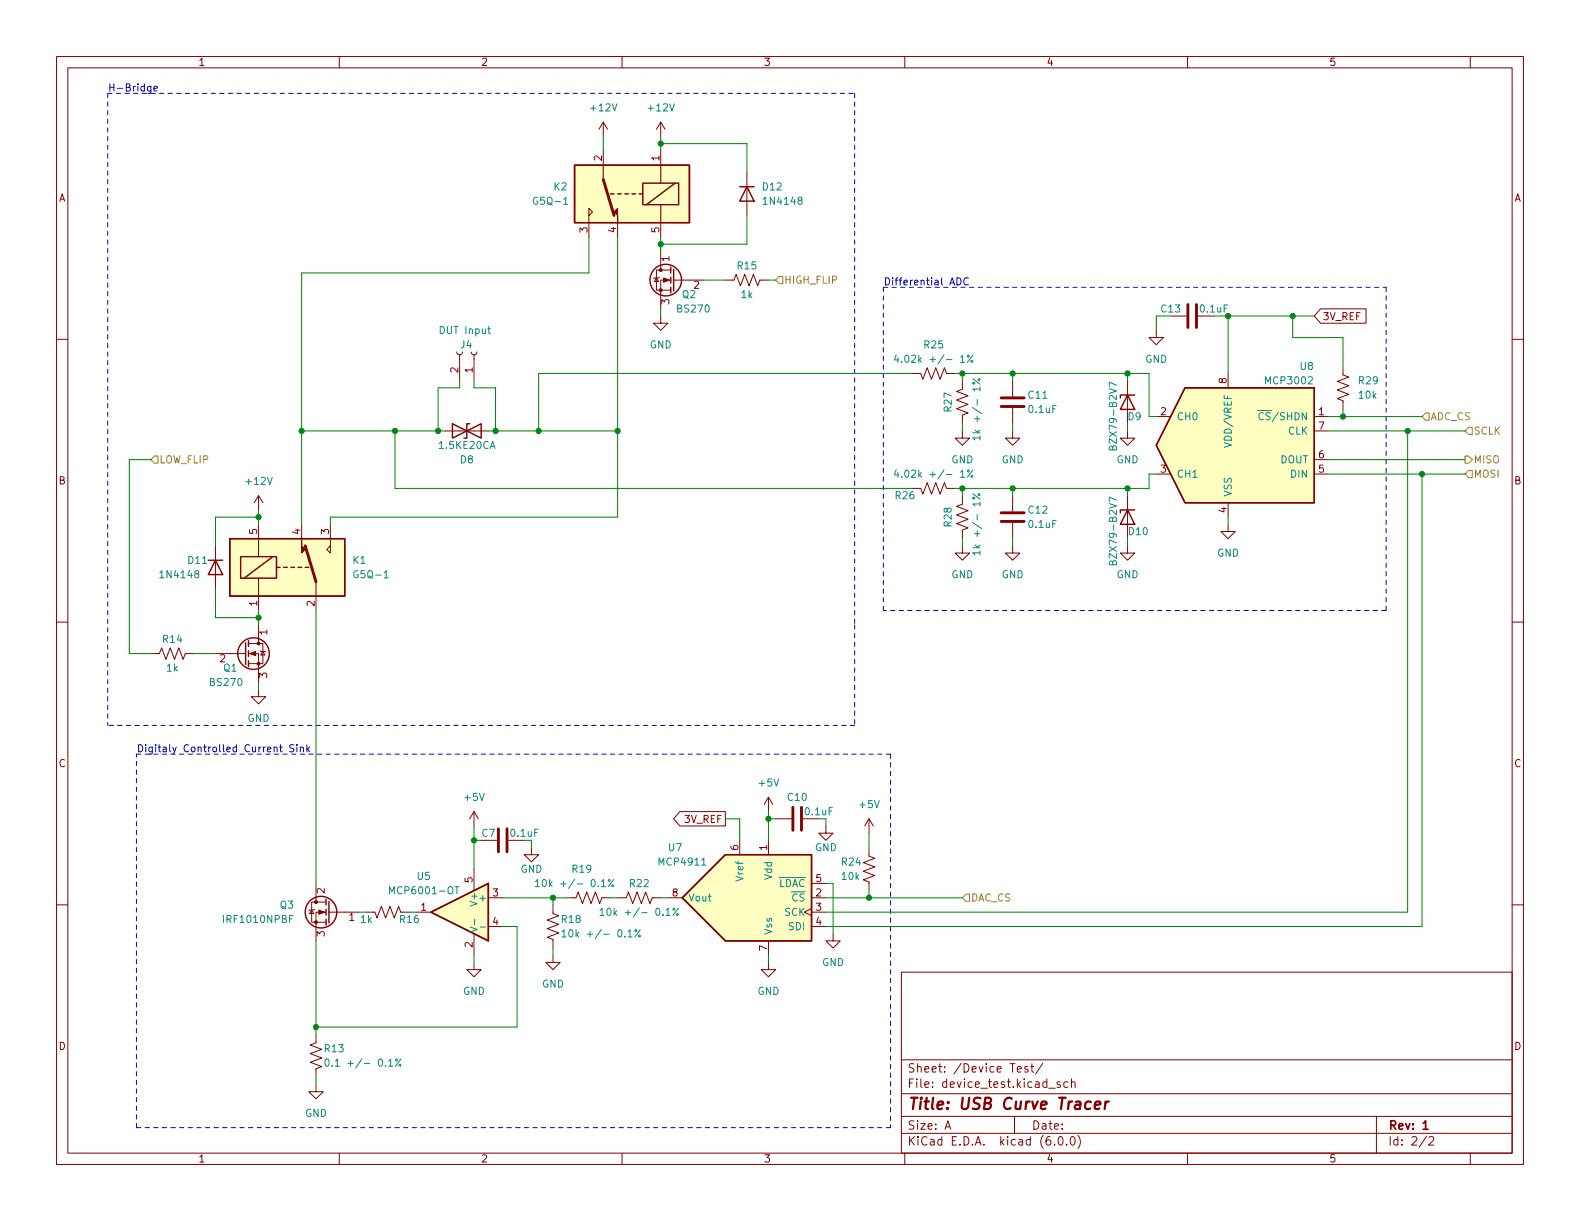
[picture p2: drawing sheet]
<svg xmlns="http://www.w3.org/2000/svg" width="279mm" height="216mm" viewBox="0 0 279 216" stroke-linecap="round" stroke-linejoin="round" font-family="sans-serif">
<g fill="none" stroke="#840000" stroke-width=".18">
<path d="M10 10h259.4v195.9h-259.4zM12 12h255.4v191.9h-255.4zM60 10v2M110 10v2M160 10v2M210 10v2M260 10v2M104.1 38.1l.7-.6-.7-.7v5.1M106.7 21.6l-.8 1.3M106.7 21.6v2.5M106.7 26.7v5.1M106.7 21.6l.7 1.3"/>
<path d="M109.2 39.4v2.5M116.8 21.6v2.5M116.8 26.7v5.7M116.8 36.2v5.7M116.8 21.6l-.7 1.3M116.8 21.6l.8 1.3M132.1 30.5v7.6M10 60h2M116.1 49.1l.4 .7h-.8zM116.6 49l-.1 .1h-.8l-.1 .2M116.8 55.9v1.3h-1.2l1.2 1.2 1.3-1.2h-1.3M116.8 44.5v3.3"/>
<path d="M118.6 49.5h-1.8v5.1M118.6 47.8h-2.5v3.5h2.5M119.1 49.5h5.4M128.3 49.5h1.5l.4-1 .7 2 .8-2 .8 2 .7-2 .8 2 .4-1h1.5M204.5 58.4v1.3h-1.3l1.3 1.3 1.2-1.3h-1.2M207 55.9h2.8M233.5 54.6h8.1v2.6h-8.1l-1.1-1.3zM267.4 60h2M78.7 76.2h7.7M80.8 62.2l.1 .4 .4 .1 .3-.1 .2-.4M81.3 62.7v4.6M83.3 62.2l.2 .4 .3 .1 .4-.1 .1-.4"/>
<path d="M83.8 62.7v4.6M161.3 66h1.5l.4 1.1 .8-2.1 .7 2.1 .8-2.1 .7 2.1 .8-2.1 .4 1h1.5M170.2 67.3v1.5l-1 .4 2 .8-2 .7 2 .8-2 .8 2 .7-1 .4v1.5M170.2 76.2v1.3h-1.3l1.3 1.2 1.2-1.2h-1.2M179.1 76.2v1.3h-1.3l1.3 1.2 1.2-1.2h-1.2M179.1 67.3v2.8M179.1 72.1v2.8M199.4 76.2v1.3h-1.3l1.3 1.2 1.3-1.2h-1.3M199.4 67.3v7.6M204.5 73.7h2.5M217.2 66v2.6M232.4 73.7h2.5"/>
<path d="M232.4 76.2h2.5M237.5 64.8v1.5l1 .4-2 .7 2 .8-2 .8 2 .7-2 .8 1 .4v1.5M38.1 96.5v7.6M45.7 87.6v2.6M45.7 92.7v5.7M45.7 87.6l-.7 1.3M45.7 87.6l.8 1.3M53.3 92.7v2.6M58.4 92.7v5.1l-.6-.6 .6-.7M161.3 86.4h1.5l.4 1 .8-2.1 .7 2.1 .8-2.1 .7 2.1 .8-2.1 .4 1.1h1.5M170.2 87.6v1.6l-1 .3 2 .8-2 .8 2 .7-2 .8 2 .7-1 .4v1.6M170.2 96.5v1.3h-1.3l1.3 1.3 1.2-1.3h-1.2"/>
<path d="M179.1 96.5v1.3h-1.3l1.3 1.3 1.2-1.3h-1.2M179.1 87.6v2.8M179.1 92.5v2.8M199.4 96.5v1.3h-1.3l1.3 1.3 1.3-1.3h-1.3M199.4 87.6v7.7M204.5 83.8h2.5M217.2 92.7v1.3h-1.3l1.3 1.3 1.2-1.3h-1.2M217.2 88.9v2.5M232.4 83.8h2.5M232.4 81.3h2.5M10 110h2M26.7 115.6h1.5l.4-1 .7 2 .8-2 .8 2 .7-2 .8 2 .4-1h1.5"/>
<path d="M38.1 115.6h5.3M43.9 115.6h1.8v5.1M43.9 113.8h2.6v3.5h-2.6M45.7 102.2v5.8M45.7 110.5v3.3M46 115.1l.1 .1h.8l.1 .1M46.5 115.2l.4 .6h-.8zM55.9 102.9v5.1M267.4 110h2M45.7 121.9v1.3h-1.3l1.3 1.3 1.3-1.3h-1.3M10 160h2M55.9 156.2v3.3"/>
<path d="M57.7 159.5h-2.6v3.6h2.6M83.8 143.5v2.6M83.8 153.7v3.8M83.8 143.5l.8 1.3M83.8 143.5l-.7 1.3M86.4 158.8h2.5M94 149.9v1.2h-1.3l1.3 1.3 1.2-1.3h-1.2M100.3 158.8h1.6l.3-1.1 .8 2.1 .8-2.1 .7 2.1 .8-2.1 .7 2.1 .4-1h1.5M109.2 158.8h1.5l.4-1.1 .8 2.1 .7-2.1 .8 2.1 .8-2.1 .7 2.1 .4-1h1.5M118.1 158.8h2.5M120.2 143.5h8.1v2.6h-8.1l-1.1-1.3zM130.8 148.6v2.5"/>
<path d="M135.9 141l.8 1.2M135.9 141v2.5M135.9 148.6v2.5M135.9 141l-.8 1.2M137.2 144.8h2.8M143.5 158.8h2.5M143.5 156.2h2.5M146 146.1v1.2h-1.2l1.2 1.3 1.3-1.3h-1.3M153.7 149.9v1.5l1 .4-2 .7 2 .8-2 .8 2 .7-2 .8 1 .4v1.5M153.7 144.8l.7 1.3M153.7 144.8v2.5M153.7 144.8l-.8 1.3"/>
<path d="M267.4 160h2M55.1 160.9l.4 .6h-.8zM55.6 160.8l-.1 .1h-.8l-.1 .1M57.7 161.3h-1.8v5.1M58.2 161.3h5.3M64.8 161.3h1.5l.4 1 .7-2 .8 2 .8-2 .7 2 .8-2 .4 1h1.5M73.7 161.3h2.5M83.8 170.2v1.3h-1.3l1.3 1.2 1.3-1.2h-1.3M83.8 165.1v3.8M86.4 163.8h2.5M97.8 168.9v1.3h-1.3l1.3 1.3 1.3-1.3h-1.3M97.8 160v1.5l1 .4-2 .8 2 .7-2 .8 2 .8-2 .7 1 .4v1.5"/>
<path d="M135.9 170.2v1.3h-1.3l1.3 1.2 1.3-1.2h-1.3M135.9 166.4v2.5M143.5 160.7l-1.3 .6 1.3 .6M143.5 161.3h2.5M143.5 163.8h2.5M147.3 165.1v1.3h-1.3l1.3 1.2 1.3-1.2h-1.3M159.4 171.9h108v32h-108zM55.9 191.8v1.2h-1.3l1.3 1.3 1.2-1.3h-1.2M55.9 182.9v1.5l-1 .4 2 .7-2 .8 2 .8-2 .7 2 .8-1 .4v1.5M159.4 197.4h108M159.4 193.4h108M159.4 187.4h108"/>
<path d="M167.1 199.7l.5-1.5 .5 1.5M167.3 199.2h.7M179.4 197.4v3M179.9 189.1l.7-.2-.1-.2-.4-.1-.2 .2 .1 .7h.5M181.8 188.7l-.4-.1-.2 .2 .1 .2 .5 .1v.4h-.6M182.3 188.6h.5M182.5 188.1v1.3l.3 .2M184.4 188l-1.3 1.9M185.5 192.4h1.1M187.5 191.4l-.4-.1-.2 .2 .1 .2 .5 .2v.3h-.6M188.8 191.4l-.4-.1-.3 .3v.4l.2 .2h.5M189.5 191.4l.2-.1 .3 .1 .1 .9"/>
<path d="M189.5 190.8v1.5M243.4 197.4v6.5M60 203.9v2M110 203.9v2M159.4 200.4h108M160 203.9v2M186.5 202.3v.2M187.3 201h.2a.81 .81 0 0 1 .6 .6 .81 .81 0 0 1-.3 .8l-.2 .1a.81 .81 0 0 1-.6-.6 .81 .81 0 0 1 .3-.9zM188.6 202.3v.2M189.5 201h.1a.81 .81 0 0 1 .6 .6 .81 .81 0 0 1-.3 .8l-.1 .1a.81 .81 0 0 1-.6-.6 .81 .81 0 0 1 .3-.9zM190.6 200.8a1.72 1.72 0 0 1 0 2.2M210 203.9v2"/>
<path d="M252.3 200.9l-1.3 1.9M252.7 201.1l.6-.1 .2 .1v.3l-.9 1.1h.9M260 203.9v2"/>
</g>
<path d="M251.7 198.6l.4-.4v1.5M251.7 199.7h.8" fill="none" stroke="#840000" stroke-width=".3"/>
<path d="M192.9 194.9a.66 .66 0 0 0-1 .3v.5l.1 .3 .2 .1 .6-.1M193.6 195.4l1-.2-.1-.3-.5-.1-.3 .3-.1 .9 .2 .1 .6-.1M195.5 194.8l-.2 1.3M196.1 194.8l-.4 .1-.2 .3" fill="none" stroke="#840000" stroke-width=".4"/>
<g fill="none" stroke="#008484" stroke-width=".18">
<path d="M99.7 36.1h.7M86.3 58.1h.4M86.4 57.7v1.1l.3 .2M158.5 62.7l-.3 1h.8M158.8 63.2v.9M159.4 64v.1M172 67l1.3 .9M172 62.8l-.9 1.3M173.3 77.4h-1.3l.4 .4M173.3 77.1v.7M196.8 79.1l.2-.3 .3 .1 .1 .2v.4h-1.2l.1-.6h.2l.2 .1 .1 .5M197.4 68.1l-1.2-.5v.8"/>
<path d="M158.5 83.1l-.3 .9h.8M158.8 83.5v.9M159.4 84.3v.1M172 83.1l-.9 1.3M172 87.3l1.3 1M173.3 97.8h-1.3l.4 .3M173.3 97.4v.7M196.8 99.4l.2-.3 .3 .1 .1 .2v.5h-1.2l.1-.6 .2-.1 .2 .1 .1 .6M197.4 88.4l-1.2-.5v.8M67.9 102.2h.8M68.9 158.1v-1.3l.4 .9 .4-.9v1.3M80.4 156.8h.8"/>
<path d="M94.7 155.9l.3-.4v1.3M94.7 156.8h.7M96 155.6l.2-.1a.68 .68 0 0 1 .4 .6 .68 .68 0 0 1-.4 .7l-.2-.1-.1-.4zM108.5 155.5l-.9 1.3M83.1 163.9l1.3 .5-1.3 .4M83.9 162.5v1M84.9 163.9h1M99.4 164.8l.3-.4v1.3M99.4 165.7h.7M100.7 164.5l.2-.1a.68 .68 0 0 1 .4 .6 .68 .68 0 0 1-.4 .7l-.2-.1-.1-.4zM106.1 161l.4-.4v1.3M106.1 161.9h.7"/>
<path d="M107.4 160.7l.2-.1a.68 .68 0 0 1 .5 .6 .68 .68 0 0 1-.5 .7l-.2-.2-.1-.3zM113.2 164.4l-.9 1.3M120 160.6l-1 1.3M57.6 187.4l.2-.1a.68 .68 0 0 1 .4 .6 .68 .68 0 0 1-.4 .6l-.2-.1-.1-.3zM58.7 188.4v.1M70.9 187.3l-1 1.2"/>
<circle cx="171.2" cy="63" r=".18"/>
<circle cx="171.8" cy="63.9" r=".18"/>
<circle cx="172.2" cy="67.8" r=".18"/>
<circle cx="173.1" cy="67.2" r=".18"/>
<circle cx="171.2" cy="83.3" r=".18"/>
<circle cx="171.8" cy="84.2" r=".18"/>
<circle cx="172.2" cy="88.1" r=".18"/>
<circle cx="173.1" cy="87.5" r=".18"/>
<circle cx="107.7" cy="155.7" r=".18"/>
<circle cx="108.3" cy="156.6" r=".18"/>
<circle cx="112.4" cy="164.6" r=".18"/>
<circle cx="113" cy="165.5" r=".18"/>
<circle cx="119.2" cy="160.8" r=".18"/>
<circle cx="119.8" cy="161.7" r=".18"/>
<circle cx="70.1" cy="187.4" r=".18"/>
<circle cx="70.7" cy="188.4" r=".18"/>
</g>
<g fill="#ffffc2" stroke="#ffffc2" stroke-width=".18">
<path d="M209.5 68.6h22.9v20.3h-22.9l-5-10.2z"/>
<path d="M76.2 161.3l10.2-5.1v10.2z"/>
<path d="M40.6 95.3h20.4v10.1h-20.4z"/>
<path d="M101.6 29.2h20.3v10.2h-20.3z"/>
<path d="M120.6 158.8l7.7-7.7h15.2v15.3h-15.2z"/>
</g>
<g fill="none" stroke="#840000" stroke-width=".25">
<path d="M101.6 29.2h20.3v10.2h-20.3zM107.9 34.3h.7M109.2 34.3h.7M110.5 34.3h.6M111.8 34.3h.6M113 34.3h.7M113.7 32.4h6.3v3.8h-6.3zM119.4 32.4l-5.1 3.8M130.8 33h2.5M132.1 33l1.2 2.6h-2.5zM118.6 47.2v1.1M118.6 49v1"/>
<path d="M118.6 50.8v1M119.1 47.6v3.8M80 74.9v2.6l5.1-2.6v2.6zM83.1 74.9h-.6v2.6h-.5M199.4 69.9l1.3 2.5h-2.6zM200.7 69.9h-2.6v.5M209.5 68.6h22.9v20.3h-22.9l-5-10.2zM36.8 99.1h2.6M38.1 99.1l1.3 2.5h-2.6zM40.6 95.3h20.4v10.1h-20.4zM42.5 98.4h6.4v3.8h-6.4zM48.3 98.4l-5.1 3.8"/>
<path d="M199.4 90.2l1.3 2.5h-2.6zM200.7 90.2h-2.6v.5M43.4 113.7v3.8M43.9 113.3v1M43.9 115.1v1M43.9 116.8v1.1M48.9 100.3h.6M50.2 100.3h.6M51.4 100.3h.7M52.7 100.3h.6M54 100.3h.6M57.7 159v1"/>
<path d="M58.2 159.4v3.8M120.6 158.8l7.7-7.7h15.2v15.3h-15.2zM57.7 160.8v1M57.7 162.6v1M76.2 161.3l10.2-5.1v10.2z"/>
<circle cx="117.7" cy="49.5" r="2.79"/>
<circle cx="44.8" cy="115.6" r="2.79"/>
<circle cx="56.8" cy="161.3" r="2.79"/>
</g>
<path d="M106.7 31.8l1.9 6.3M210.1 53.8v4.1M211.6 53.8v4.1M177 71.9h4.1M177 70.4h4.1M54 96.5l1.9 6.4M177 92.2h4.1M177 90.7h4.1M88.1 146.6v4M89.7 146.6v4M140.2 142.7v4.1M141.7 142.7v4.1" fill="none" stroke="#840000" stroke-width=".51"/>
<g fill="#840000" stroke="#840000" stroke-width=".18">
<path d="M53.3 95.3v1.2l.7 .7-.7 .6z"/>
<path d="M108.6 37.5l.6-.7v2.6v-1.3z"/>
<path d="M44.2 115.6l1-.4v.8z"/>
<path d="M117.3 49.1l1.1 .4-1.1 .4z"/>
<path d="M56.4 160.9l1 .4-1 .4z"/>
<circle cx="45.7" cy="117.3" r=".25"/>
<circle cx="45.7" cy="113.8" r=".25"/>
<circle cx="116.8" cy="51.3" r=".25"/>
<circle cx="116.8" cy="47.8" r=".25"/>
<circle cx="55.9" cy="163.1" r=".25"/>
<circle cx="55.9" cy="159.5" r=".25"/>
</g>
<path d="M137.8 48.9h.6v1.3h-.6l-.6-.7zM252.1 73h.6v1.3h-.6l-.6-.6zM259.7 75.6h.6v1.2h-.6l-.6-.6zM27.3 80.6h.6v1.3h-.6l-.6-.6zM259.1 80.6h.6l.6 .7-.6 .6h-.6zM259.7 83.2h.6v1.3h-.6l-.6-.7zM170.8 158.1h.6v1.3h-.6l-.6-.6z" fill="none" stroke="#848400" stroke-width=".18"/>
<g fill="none" stroke="#0000c2" stroke-width=".18">
<path d="M26.7 15.3v1l-.3 .2h-.3M26.7 15.3h-.4l-.2 .2 .1 .5h.5M27.2 15.7l.6-.1v-.3h-.4l-.2 .1 .1 .6h.5M169.2 49.1a.64 .64 0 0 1 .8 .7 .64 .64 0 0 1-.8 .6zM171.2 49.2a.6 .6 0 0 0-.8 .5 .6 .6 0 0 0 .6 .7l.2-.1M49.4 132.1h.5M49.6 131.7v1.1l.3 .1M52 131.7h-.5l-.3 .2 .2 .3 .5 .3v.3l-.2 .1h-.5M52.5 131.7v.1M52.5 132.1v.8M53.1 132.2l.2-.1 .3 .1 .1 .7M53.1 132.1v.8"/>
<path d="M54.3 131.7v1.2M54.4 132.5l.3 .4M54.7 132.1l-.4 .5"/>
</g>
<g fill="none" stroke="#0000c2" stroke-width=".18" stroke-dasharray=".8 .8">
<path d="M19 16.5v111.8M19 16.5h132.1M151.1 16.5v94M156.2 50.8h88.9M156.2 50.8v57.2M245.1 50.8v57.2M151.1 110.5v17.8M245.1 108h-88.9M24.1 133.4h30.5M54.6 133.4h102.9M151.1 128.3h-132.1M157.5 133.4v66"/>
<path d="M24.1 199.4v-66M157.5 199.4h-133.4"/>
</g>
<g fill="none" stroke="#008400" stroke-width=".18">
<path d="M106.7 24.1v2.6M116.8 24.1v2.6M116.8 25.4h15.3v5.1M132.1 38.1v5.1h-15.3M104.1 41.9v6.4h-50.8v44.4M109.2 41.9v49.5h-50.8v1.3M116.8 41.9v2.6M116.8 54.6v1.3M124.5 49.5h3.8M135.9 49.5h1.3M207 55.9h-2.5v2.5M228.6 55.9v3.8h8.9v5.1"/>
<path d="M232.4 55.9h-15.2v10.1M53.3 76.2h25.4M69.8 76.2v10.2h91.5M81.3 67.3v1.3h-3.8v7.6M83.8 67.3v1.3h3.8v7.6M86.4 76.2h22.8M161.3 66h-66.1v10.2M168.9 66h34.3v7.7h1.3M170.2 66v1.3M170.2 74.9v1.3M179.1 66v1.3M179.1 74.9v1.3"/>
<path d="M199.4 66v1.3M199.4 74.9v1.3M234.9 73.7h16.6M234.9 76.2h24.2M237.5 72.4v1.3M248.9 76.2v85.1h-102.9M26.7 81.3h-3.8v34.3h3.8M45.7 90.2v2.5M45.7 91.4h-7.6v5.1M170.2 86.4v1.2M170.2 95.3v1.2M179.1 86.4v1.2"/>
<path d="M179.1 95.3v1.2M199.4 86.4v1.2M199.4 95.3v1.2M204.5 83.8h-1.3v2.6h-34.3M217.2 91.4v1.3M234.9 83.8h24.2M234.9 81.3h24.2M251.5 83.8v80h-105.5M34.3 115.6h3.8M38.1 104.1v5.1h7.6M45.7 108v2.5M55.9 108v48.2"/>
<path d="M45.7 120.7v1.2M83.8 146.1v7.6M83.8 148.6h1.3M88.9 158.8h11.4M94 148.6v1.3M97.8 158.8v1.2M107.9 158.8h1.3M116.8 158.8h1.3M128.3 144.8h2.5v3.8M135.9 143.5v5.1M135.9 144.8h1.3M146 158.8h24.2"/>
<path d="M146 144.8v1.3M146 156.2h1.3v8.9M153.7 147.3v2.6M153.7 157.5v1.3M55.9 166.4v16.5M63.5 161.3h1.3M72.4 161.3h1.3M83.8 168.9v1.3M88.9 163.8h2.5v17.8h-35.5M97.8 167.6v1.3M135.9 168.9v1.3M55.9 190.5v1.3"/>
</g>
<g fill="#008400" stroke="#008400" stroke-width=".18">
<circle cx="217.2" cy="55.9" r=".46"/>
<circle cx="228.6" cy="55.9" r=".46"/>
<circle cx="251.5" cy="83.8" r=".46"/>
<circle cx="248.9" cy="76.2" r=".46"/>
<circle cx="237.5" cy="73.7" r=".46"/>
<circle cx="116.8" cy="43.2" r=".46"/>
<circle cx="116.8" cy="25.4" r=".46"/>
<circle cx="109.2" cy="76.2" r=".46"/>
<circle cx="170.2" cy="86.4" r=".46"/>
<circle cx="199.4" cy="66" r=".46"/>
<circle cx="170.2" cy="66" r=".46"/>
<circle cx="179.1" cy="66" r=".46"/>
<circle cx="179.1" cy="86.4" r=".46"/>
<circle cx="199.4" cy="86.4" r=".46"/>
<circle cx="135.9" cy="144.8" r=".46"/>
<circle cx="153.7" cy="158.8" r=".46"/>
<circle cx="77.5" cy="76.2" r=".46"/>
<circle cx="53.3" cy="76.2" r=".46"/>
<circle cx="69.8" cy="76.2" r=".46"/>
<circle cx="45.7" cy="91.4" r=".46"/>
<circle cx="45.7" cy="109.2" r=".46"/>
<circle cx="83.8" cy="148.6" r=".46"/>
<circle cx="55.9" cy="181.6" r=".46"/>
<circle cx="97.8" cy="158.8" r=".46"/>
<circle cx="95.2" cy="76.2" r=".46"/>
<circle cx="87.6" cy="76.2" r=".46"/>
</g>
<text font-size="2.8" fill="#840000" x="160.4" y="196.2">Title: USB Curve Tracer</text>
<g font-size="2.1" fill="#840000">
<text x="160.4" y="189.7">Sheet: /Device Test/</text>
<text x="160.4" y="192.4">File: device_test.kicad_sch</text>
<text x="160.4" y="202.5">KiCad E.D.A. kicad (6.0.0)</text>
<text x="160.4" y="199.7">Size: A</text>
<text x="182.4" y="199.7">Date:</text>
<text x="245.4" y="199.7">Rev: 1</text>
<text x="245.4" y="202.5">Id: 2/2</text>
</g>
<g font-size="1.8" fill="#840000">
<text x="35" y="11.6">1</text>
<text x="85" y="11.6">2</text>
<text x="135" y="11.6">3</text>
<text x="185" y="11.6">4</text>
<text x="235" y="11.6">5</text>
<text x="106.4" y="28.4" transform="rotate(-90 106.4 28.4)">2</text>
<text x="116.6" y="28.4" transform="rotate(-90 116.6 28.4)">1</text>
<text x="10.3" y="35.6">A</text>
<text x="267.7" y="35.6">A</text>
<text x="103.9" y="41.1" transform="rotate(-90 103.9 41.1)">3</text>
<text x="109" y="41.1" transform="rotate(-90 109 41.1)">4</text>
<text x="116.6" y="41.1" transform="rotate(-90 116.6 41.1)">5</text>
<text x="118.4" y="46.2" transform="rotate(-90 118.4 46.2)">1</text>
<text x="118.4" y="53.8" transform="rotate(-90 118.4 53.8)">3</text>
<text x="122.7" y="51.1">2</text>
<text x="233.8" y="56.6">3V_REF</text>
<text x="81" y="65.9" transform="rotate(-90 81 65.9)">2</text>
<text x="83.6" y="65.9" transform="rotate(-90 83.6 65.9)">1</text>
<text x="216.9" y="67.8" transform="rotate(-90 216.9 67.8)">8</text>
<text x="205.2" y="73.4">2</text>
<text x="233.2" y="73.4">1</text>
<text x="233.2" y="75.9">7</text>
<text x="205.2" y="83.6">3</text>
<text x="233.2" y="83.6">5</text>
<text x="233.2" y="81">6</text>
<text x="10.3" y="85.7">B</text>
<text x="267.7" y="85.7">B</text>
<text x="45.5" y="94.5" transform="rotate(-90 45.5 94.5)">5</text>
<text x="53.1" y="94.5" transform="rotate(-90 53.1 94.5)">4</text>
<text x="58.2" y="94.5" transform="rotate(-90 58.2 94.5)">3</text>
<text x="216.9" y="90.7" transform="rotate(-90 216.9 90.7)">4</text>
<text x="45.5" y="107.2" transform="rotate(-90 45.5 107.2)">1</text>
<text x="55.6" y="107.2" transform="rotate(-90 55.6 107.2)">2</text>
<text x="47.2" y="112.3" transform="rotate(-90 47.2 112.3)">1</text>
<text x="38.9" y="117.1">2</text>
<text x="47.2" y="119.9" transform="rotate(-90 47.2 119.9)">3</text>
<text x="10.3" y="135.6">C</text>
<text x="267.7" y="135.6">C</text>
<text x="121.1" y="145.5">3V_REF</text>
<text x="130.6" y="150.4" transform="rotate(-90 130.6 150.4)">6</text>
<text x="135.6" y="150.4" transform="rotate(-90 135.6 150.4)">1</text>
<text x="144.3" y="156">5</text>
<text x="57.4" y="158" transform="rotate(-90 57.4 158)">2</text>
<text x="74.4" y="161">1</text>
<text x="83.6" y="156.1" transform="rotate(-90 83.6 156.1)">5</text>
<text x="87.1" y="158.5">3</text>
<text x="118.9" y="158.5">8</text>
<text x="144.3" y="158.5">2</text>
<text x="144.3" y="161">3</text>
<text x="57.4" y="165.6" transform="rotate(-90 57.4 165.6)">3</text>
<text x="61.7" y="162.8">1</text>
<text x="83.6" y="167.5" transform="rotate(-90 83.6 167.5)">2</text>
<text x="87.1" y="163.6">4</text>
<text x="144.3" y="163.6">4</text>
<text x="135.6" y="168.1" transform="rotate(-90 135.6 168.1)">7</text>
<text x="10.3" y="185.7">D</text>
<text x="267.7" y="185.7">D</text>
<text x="35" y="205.6">1</text>
<text x="85" y="205.6">2</text>
<text x="135" y="205.6">3</text>
<text x="185" y="205.6">4</text>
<text x="235" y="205.6">5</text>
</g>
<g font-size="1.8" fill="#0000c2">
<text x="19" y="16.2">H-Bridge</text>
<text x="156.2" y="50.5">Differential ADC</text>
<text x="24.1" y="133">Digitaly Controlled Current Sink</text>
</g>
<g font-size="1.8" fill="#008484">
<text x="104.6" y="19.7">+12V</text>
<text x="114.8" y="19.7">+12V</text>
<text x="98" y="33.7">K2</text>
<text x="134.9" y="33.7">D12</text>
<text x="94.7" y="36.2">G5Q-1</text>
<text x="135.3" y="36.2">1N4148</text>
<text x="130.5" y="47.6">R15</text>
<text x="120.7" y="52.7">Q2</text>
<text x="131.1" y="52.7">1k</text>
<text x="78" y="59.1">DUT Input</text>
<text x="119.9" y="55.2">BS270</text>
<text x="205.4" y="55.2">C13</text>
<text x="81.5" y="61.6">J4</text>
<text x="114.9" y="61.6">GND</text>
<text x="160.1" y="64.1">4.02k +/- 1%</text>
<text x="163.5" y="61.6">R25</text>
<text x="202.5" y="64.1">GND</text>
<text x="229.9" y="65.4">U8</text>
<text x="181.9" y="70.5">C11</text>
<text x="224" y="67.9">MCP3002</text>
<text x="240.3" y="67.9">R29</text>
<text x="240.4" y="70.5">10k</text>
<text x="168.3" y="72.7" transform="rotate(-90 168.3 72.7)">R27</text>
<text x="173.4" y="76.2" transform="rotate(-90 173.4 76.2)">1k +/- 1%</text>
<text x="182" y="73">0.1uF</text>
<text x="199.5" y="74.3">D9</text>
<text x="208" y="74.3">CH0</text>
<text x="222.1" y="74.3">~{CS}/SHDN</text>
<text x="227.8" y="76.8">CLK</text>
<text x="77.8" y="79.4">1.5KE20CA</text>
<text x="81.4" y="81.9">D8</text>
<text x="168.2" y="81.9">GND</text>
<text x="177.1" y="81.9">GND</text>
<text x="197.4" y="81.9">GND</text>
<text x="197.5" y="78.9" transform="rotate(-90 197.5 78.9)">BZX79-B2V7</text>
<text x="217.8" y="78.5" transform="rotate(-90 217.8 78.5)">VDD/VREF</text>
<text x="226.4" y="81.9">DOUT</text>
<text x="43.6" y="85.7">+12V</text>
<text x="158.4" y="88.3">R26</text>
<text x="160.1" y="84.5">4.02k +/- 1%</text>
<text x="208" y="84.5">CH1</text>
<text x="217.8" y="87.9" transform="rotate(-90 217.8 87.9)">VSS</text>
<text x="228.3" y="84.5">DIN</text>
<text x="168.3" y="93.1" transform="rotate(-90 168.3 93.1)">R28</text>
<text x="181.9" y="90.8">C12</text>
<text x="182" y="93.3">0.1uF</text>
<text x="199.7" y="94.6">D10</text>
<text x="33.3" y="99.7">D11</text>
<text x="62.4" y="99.7">K1</text>
<text x="173.4" y="96.5" transform="rotate(-90 173.4 96.5)">1k +/- 1%</text>
<text x="197.5" y="99.2" transform="rotate(-90 197.5 99.2)">BZX79-B2V7</text>
<text x="215.2" y="98.4">GND</text>
<text x="28.6" y="102.2">1N4148</text>
<text x="63" y="102.2">G5Q-1</text>
<text x="168.2" y="102.2">GND</text>
<text x="177.1" y="102.2">GND</text>
<text x="197.4" y="102.2">GND</text>
<text x="28.9" y="113.7">R14</text>
<text x="29.5" y="118.7">1k</text>
<text x="39.5" y="118.7">Q1</text>
<text x="37.3" y="121.3">BS270</text>
<text x="43.8" y="127.6">GND</text>
<text x="82.2" y="141.6">+5V</text>
<text x="134.3" y="139.1">+5V</text>
<text x="139.3" y="141.6">C10</text>
<text x="152.1" y="142.9">+5V</text>
<text x="85.2" y="148">C7</text>
<text x="73.8" y="155.6">U5</text>
<text x="92" y="154.3">GND</text>
<text x="101.2" y="154.3">R19</text>
<text x="116.7" y="153">MCP4911</text>
<text x="118.2" y="150.5">U7</text>
<text x="131.4" y="155.6" transform="rotate(-90 131.4 155.6)">Vref</text>
<text x="136.5" y="155.5" transform="rotate(-90 136.5 155.5)">Vdd</text>
<text x="144.1" y="150.5">GND</text>
<text x="148.9" y="153">R24</text>
<text x="148.9" y="155.6">10k</text>
<text x="49.5" y="160.7">Q3</text>
<text x="69.5" y="158.1">MCP6001-OT</text>
<text x="84.5" y="159.8" transform="rotate(-90 84.5 159.8)">V+</text>
<text x="85.2" y="159.4">+</text>
<text x="96.6" y="156.8">10k +/- 0.1%</text>
<text x="108" y="161.9">10k +/- 0.1%</text>
<text x="111.4" y="156.8">R22</text>
<text x="121.7" y="159.4">Vout</text>
<text x="136.2" y="156.8">~{LDAC}</text>
<text x="138.7" y="159.4">~{CS}</text>
<text x="138.8" y="161.9">SCK</text>
<text x="39.8" y="163.2">IRF1010NPBF</text>
<text x="63.8" y="163.2">1k</text>
<text x="70.8" y="163.2">R16</text>
<text x="99.4" y="163.2">R18</text>
<text x="101.3" y="165.7">10k +/- 0.1%</text>
<text x="136.5" y="165.4" transform="rotate(-90 136.5 165.4)">Vss</text>
<text x="139.5" y="164.5">SDI</text>
<text x="145.4" y="170.8">GND</text>
<text x="81.9" y="175.9">GND</text>
<text x="95.8" y="174.6">GND</text>
<text x="133.9" y="175.9">GND</text>
<text x="57.5" y="186.1">R13</text>
<text x="59.4" y="188.6">0.1 +/- 0.1%</text>
<text x="53.9" y="197.5">GND</text>
</g>
<g font-size="1.8" fill="#848400">
<text x="138.6" y="50.2">HIGH_FLIP</text>
<text x="252.9" y="74.3">ADC_CS</text>
<text x="260.5" y="76.8">SCLK</text>
<text x="28.1" y="81.9">LOW_FLIP</text>
<text x="260.5" y="81.9">MISO</text>
<text x="260.5" y="84.5">MOSI</text>
<text x="171.6" y="159.4">DAC_CS</text>
</g>
<g font-size="1.8" fill="#008400">
<text x="212.3" y="55.2">0.1uF</text>
<text x="90.4" y="148">0.1uF</text>
<text x="142.5" y="144.1">0.1uF</text>
</g>
</svg>
